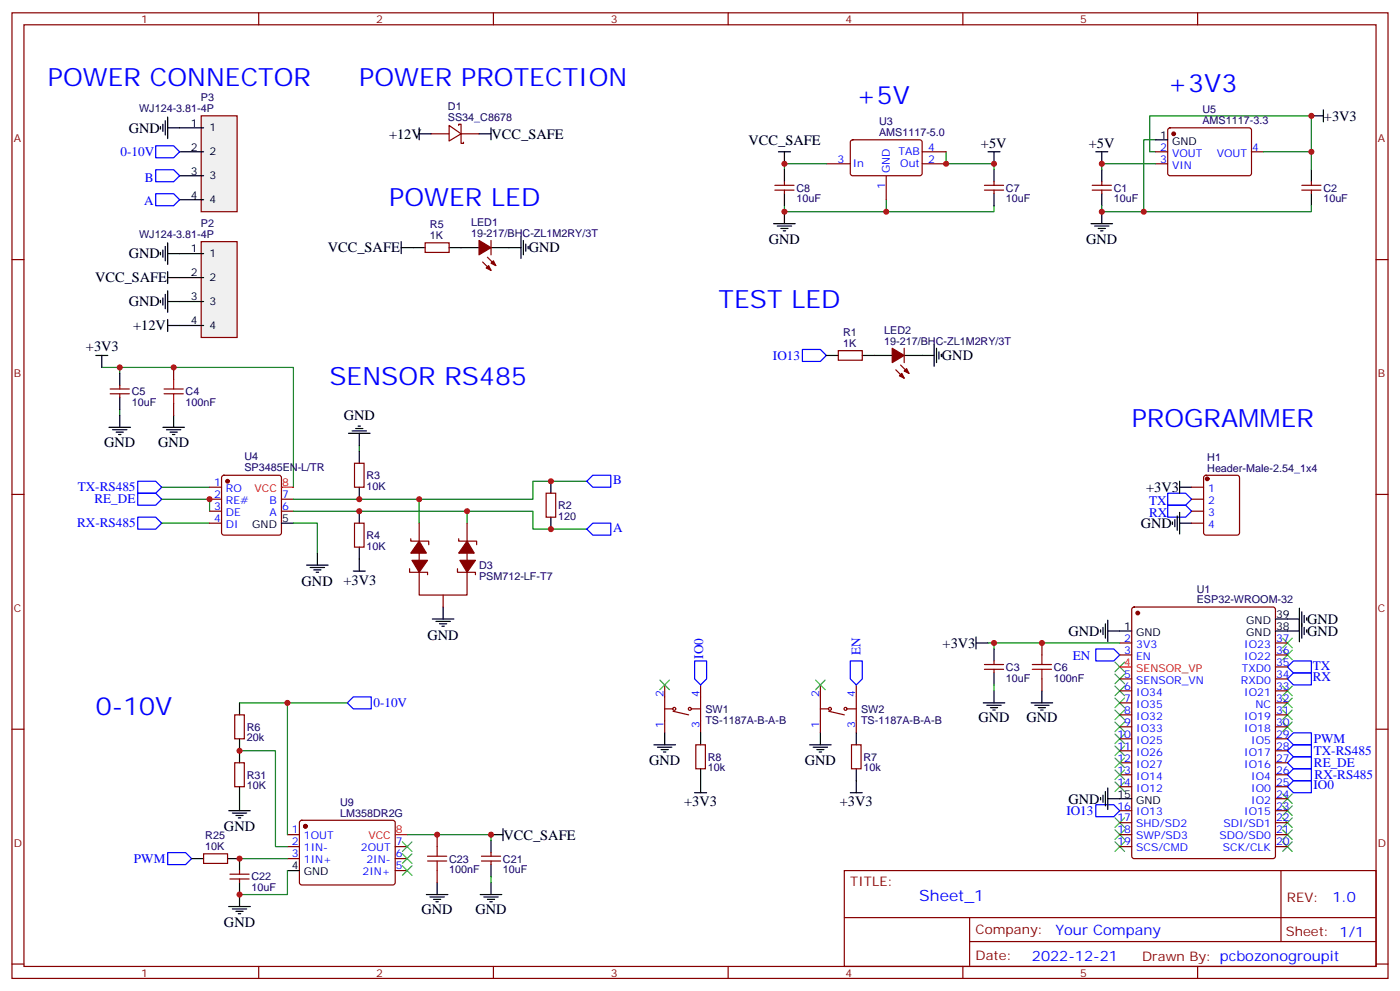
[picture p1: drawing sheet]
<svg xmlns="http://www.w3.org/2000/svg" width="412mm" height="292mm" viewBox="0 0 412 292" stroke-linecap="round" stroke-linejoin="round" font-family="sans-serif">
<g fill="none" stroke="#870000" stroke-width=".35">
<path d="M3.5 3.8h405.4v284.3h-405.4zM7.1 7.3h398.2v277.3h-398.2zM76.2 3.8v3.5M145.3 3.8v3.5M214.5 3.8v3.5M283.6 3.8v3.5M352.8 3.8v3.5M127 39.4h5.3M132.3 36.9l3.5 2.5-3.5 2.1zM135.1 36.9v-.3h.7v2.8M135.8 39.4v2.8h.7v-.3M135.8 39.4h5.3"/>
<path d="M344.2 37.8l.5-.2 23.5 .1 .5 .6-.1 13-.7 .5-23.5-.1-.4-.7v-12.7zM228.2 56h5.7M228.2 54.6h5.7M231.1 53.5v1.1M231.1 56v1M243.4 48.2h7.1M250.7 41.4l.5-.2h20l.4 .7v9.4l-.7 .5-20-.1-.4-.7v-9.1zM261.1 51.8v7M271.6 44.7h7.1M271.6 48.2h7.1M290 56h5.6M290 54.6h5.6"/>
<path d="M292.8 53.5v1.1M292.8 56v1M321.7 56h5.7M321.7 54.6h5.7M324.6 53.5v1.1M324.6 56v1M340.4 44.7h3.6M340.4 48.2h3.6M368.7 44.7h3.5M383.5 56h5.6M383.5 54.6h5.6M386.3 53.5v1.1"/>
<path d="M386.3 56v1M3.5 76.4h3.6M125.2 71.5h7.1v2.8h-7.1zM142.2 77.2l2.4 2.4M143.6 75.7l2.4 2.5M144.6 70.8v4.2M405.3 76.4h3.6M32.5 116h5.6M32.5 114.5h5.6M35.3 113.5v1M35.3 116v1M51.2 108.2v3.5"/>
<path d="M51.2 118.8v3.5M246.9 103.3h7.1v2.8h-7.1zM263.9 108.9l2.4 2.5M265.3 107.5l2.5 2.5M266.3 102.6v4.2M104.4 136.4h2.8v7.1h-2.8zM3.5 145.6h3.6M61.7 143.5h3.6M61.7 147h3.6M61.7 150.5h3.6M61.7 154.1h3.6M65.5 140.2l.5-.3h16.2l.5 .3 .2 .5v16.2l-.2 .5-.5 .2h-16.2l-.5-.2-.2-.5v-16.2z"/>
<path d="M82.9 147h3.5M82.9 150.5h3.5M104.4 154.1h2.8v7h-2.8zM121 158.6v.7h5.3v1.1M123.5 154.1v5.2M135.1 158.6v.7h5.3v1.1M137.6 154.1v5.2M160.9 145.2h2.8v7.1h-2.8zM351 143.5h3.5M351 147h3.5M351 150.5h3.5M351 154.1h3.5"/>
<path d="M354.8 140.2l.4-.3h9.2l.7 .5v16.5l-.4 .6-9.5 .1-.6-.5-.1-16.4zM405.3 145.6h3.6M120.6 167.5v1h5.3v.7M123.5 168.5v6.7h14.1v-6.7M123.5 162.9v2.1M130.5 175.2v3.6M134.8 167.5v1h5.3v.7M137.6 162.9v2.1M333.6 179l.5-.2h40.9l.7 .4v72.9l-.5 .7h-41.1l-.7-.4v-72.9zM290 197.1h5.6M290 195.7h5.6M292.8 194.6v1.1"/>
<path d="M292.8 197.1v1.1M306.9 189.3v3.6M306.9 199.9v3.5M329.8 189.3h3.6M329.8 192.9h3.6M329.8 199.9h3.6M375.7 189.3h3.5M375.7 192.9h3.5M375.7 199.9h3.5M375.7 196.4h3.5M3.5 214.7h3.6M69.1 210.5h2.9v7.1h-2.9z"/>
<path d="M195.8 201.7v14.1M195.8 208.7h2.5M198.3 209.4l4.5 1.1M203.9 208.7h2.5M205 219.3h2.8v7.1h-2.8zM206.4 201.7v14.1M241.7 208.7h2.4M241.7 201.7v14.1M244.1 209.4l4.6 1.1M249.8 208.7h2.4M250.8 219.3h2.8v7.1h-2.8zM252.2 201.7v14.1"/>
<path d="M329.8 203.4h3.6M329.8 207h3.6M329.8 210.5h3.6M329.8 214h3.6M329.8 217.6h3.6M375.7 203.4h3.5M375.7 207h3.5M375.7 210.5h3.5M375.7 214h3.5M375.7 217.6h3.5M405.3 214.7h3.6M69.1 224.6h2.9v7.1h-2.9z"/>
<path d="M329.8 221.1h3.6M329.8 224.6h3.6M329.8 228.1h3.6M329.8 231.7h3.6M329.8 238.7h3.6M375.7 221.1h3.5M375.7 224.6h3.5M375.7 228.1h3.5M375.7 231.7h3.5M375.7 238.7h3.5M375.7 235.2h3.5M60 251.4h7v2.8h-7z"/>
<path d="M67.7 257.4h5.7M67.7 258.8h5.7M70.6 256.4v1M70.6 258.8v1.1M84.7 245.8h3.5M84.7 249.3h3.5M84.7 252.8h3.5M88.4 241.8l.5-.3 27.1 .1 .4 .7v17.9l-.7 .4-27.1-.1-.4-.6v-17.6zM116.4 249.3h3.5M116.4 252.8h3.5M116.4 256.4h3.5M128.8 245.8v3.5"/>
<path d="M128.8 256.4v3.5M141.8 253.5h5.7M141.8 252.1h5.7M144.6 251.1v1M144.6 253.5v1.1M248.7 256.4h156.6v28.2h-156.6zM329.8 242.3h3.6M329.8 245.8h3.6M329.8 249.3h3.6M375.7 242.3h3.5M375.7 245.8h3.5M375.7 249.3h3.5"/>
<path d="M377.3 256.4v20.9M248.7 270.2h156.5M285.6 277.3h119.6M285.6 270.2v14.1M3.5 283.9h3.6M76.2 284.6v3.5M145.3 284.6v3.5M214.5 284.6v3.5M283.6 284.6v3.5M352.8 284.6v3.5M405.3 283.9h3.6"/>
<circle cx="198.6" cy="208.7" r=".44"/>
<circle cx="203.2" cy="208.7" r=".44"/>
<circle cx="244.5" cy="208.7" r=".44"/>
<circle cx="249.1" cy="208.7" r=".44"/>
</g>
<g fill="none" stroke="#00f" stroke-width=".35">
<path d="M236.4 102.9h5.3l1.7 1.8-1.7 1.7h-5.3zM40.6 152.3h5.3l1.7 1.8-1.7 1.7h-5.3zM40.6 141.7h5.3l1.7 1.8-1.7 1.7h-5.3zM40.6 145.2h5.3l1.7 1.8-1.7 1.8h-5.3zM172.9 141.7l1.7-1.8h5.3v3.6h-5.3zM174.6 154.1h5.3v3.5h-5.3l-1.7-1.8zM344 145.2h5.2l1.8 1.8-1.8 1.8h-5.2zM344 148.8h5.2l1.8 1.7-1.8 1.8h-5.2zM204.6 194.6h3.5v5.3l-1.7 1.8-1.8-1.8zM250.5 194.6h3.5v5.3l-1.8 1.8-1.7-1.8zM322.8 191.1h5.3l1.7 1.8-1.7 1.7h-5.3zM379.2 199.9l1.8-1.7h5.3v3.5h-5.3z"/>
<path d="M379.2 196.4l1.8-1.8h5.3v3.6h-5.3zM102.3 207l1.8-1.8h5.3v3.5h-5.3zM379.2 217.6l1.8-1.8h5.3v3.5h-5.3zM381 219.3h5.3v3.5h-5.3l-1.8-1.7zM322.8 237h5.3l1.7 1.7-1.7 1.8h-5.3zM379.2 228.1l1.8-1.7h5.3v3.5h-5.3zM379.2 231.7l1.8-1.8h5.3v3.5h-5.3zM381 222.8h5.3v3.6h-5.3l-1.8-1.8zM49.4 251.1h5.3l1.7 1.7-1.7 1.8h-5.3z"/>
</g>
<g fill="none" stroke="#3c3" stroke-width=".35">
<path d="M328.4 198.5l2.9 2.8M328.4 195l2.9 2.8M331.3 198.5l-2.9 2.8M331.3 195l-2.9 2.8M377.8 187.9l2.8 2.8M377.8 191.5l2.8 2.8M380.6 187.9l-2.8 2.8M380.6 191.5l-2.8 2.8M194.4 200.3l2.8 2.8M197.2 200.3l-2.8 2.8M240.2 200.3l2.9 2.8M243.1 200.3l-2.9 2.8"/>
<path d="M328.4 219.7l2.9 2.8M328.4 216.1l2.9 2.9M328.4 212.6l2.9 2.8M328.4 209.1l2.9 2.8M328.4 205.6l2.9 2.8M328.4 202l2.9 2.9M331.3 219.7l-2.9 2.8M331.3 216.1l-2.9 2.9M331.3 212.6l-2.9 2.8M331.3 209.1l-2.9 2.8M331.3 205.6l-2.9 2.8M331.3 202l-2.9 2.9"/>
<path d="M377.8 202l2.8 2.9M377.8 205.6l2.8 2.8M377.8 209.1l2.8 2.8M377.8 212.6l2.8 2.8M380.6 202l-2.8 2.9M380.6 205.6l-2.8 2.8M380.6 209.1l-2.8 2.8M380.6 212.6l-2.8 2.8M328.4 230.3l2.9 2.8M331.3 230.3l-2.9 2.8M377.8 233.8l2.8 2.8M377.8 237.3l2.8 2.8"/>
<path d="M380.6 233.8l-2.8 2.8M380.6 237.3l-2.8 2.8M118.5 247.9l2.9 2.8M118.5 251.4l2.9 2.8M118.5 255l2.9 2.8M121.4 247.9l-2.9 2.8M121.4 251.4l-2.9 2.8M121.4 255l-2.9 2.8M328.4 247.9l2.9 2.8M328.4 244.4l2.9 2.8M328.4 240.8l2.9 2.9M331.3 247.9l-2.9 2.8"/>
<path d="M331.3 244.4l-2.9 2.8M331.3 240.8l-2.9 2.9M377.8 240.8l2.8 2.9M377.8 244.4l2.8 2.8M377.8 247.9l2.8 2.8M380.6 240.8l-2.8 2.9M380.6 244.4l-2.8 2.8M380.6 247.9l-2.8 2.8"/>
</g>
<g fill="none" stroke="#008700" stroke-width=".35">
<path d="M243.4 48.2h-12.3v1.8M261.1 58.8v3.5M278.7 44.7v3.5h14.1v1.8M340.4 44.7h-1.7v-10.6h47.6v10.6M340.4 41.2h-3.5v21.1M340.4 48.2h-15.8v1.8M372.2 44.7h14.1v5.3M231.1 60.6v1.7h61.7v-1.7M324.6 60.6v1.7h61.7v-1.7M30 108.2h56.4v35.3M35.3 108.2v1.8M35.3 120.5v1.8"/>
<path d="M105.8 131.1v1.8M47.6 147h14.1v3.5M47.6 154.1h14.1M47.6 143.5h14.1M86.4 150.5h70.6v5.3h15.9M86.4 154.1h7.1v8.8M123.5 147v7.1M137.6 150.5v3.6M172.9 141.7h-15.9v5.3h-70.6M291 189.3h38.8M292.8 189.3v1.8M70.6 207h14.1v38.8"/>
<path d="M84.7 207h17.6M292.8 201.7v1.7M70.6 221.1h10.5v28.2h3.6M70.6 252.8h14.1M84.7 256.4v7h-14.1M119.9 245.8h24.7v1.7M144.6 258.1v1.8"/>
</g>
<g fill="none" stroke="#000" stroke-width=".35">
<path d="M123.5 39.4h3.5M123.5 37.6v3.6M141.1 39.4h3.5M144.6 37.6v3.6M386.3 34.1h3.5M389.8 32.3v3.6M229.3 44.7h3.5M231.1 44.7v3.5M231.1 50v3.5M231.1 57v3.6M291 44.7h3.6M292.8 44.7v3.5"/>
<path d="M292.8 50v3.5M292.8 57v3.6M322.8 44.7h3.5M324.6 44.7v3.5M324.6 50v3.5M324.6 57v3.6M340.4 41.2h3.6M386.3 50v3.5M386.3 57v3.6M118.2 72.9h7M118.2 71.2v3.5M132.3 72.9h8.8"/>
<path d="M144.6 72.9h8.9M153.5 69.7v6.4M154.2 70.8v4.2M154.9 71.9v2.1M155.6 72.6v.7M227.9 65.9h6.3M229 66.6h4.2M230 67.3h2.1M230.7 68h.7M231.1 62.3v3.6M321.4 65.9h6.3M322.4 66.6h4.3"/>
<path d="M323.5 67.3h2.1M324.2 68h.7M324.6 62.3v3.6M28.2 104.7h3.5M30 104.7v3.5M35.3 110v3.5M35.3 117v3.5M243.4 104.7h3.5M254 104.7h8.8M266.3 104.7h8.9M275.2 101.5v6.3M275.9 102.6v4.2"/>
<path d="M276.6 103.6v2.1M277.3 104.3v.7M32.1 125.8h6.4M33.2 126.5h4.2M34.2 127.2h2.1M34.9 128h.7M35.3 122.3v3.5M48 125.8h6.3M49 126.5h4.3M50.1 127.2h2.1M50.8 128h.7M51.2 122.3v3.5"/>
<path d="M102.7 127.6h6.3M103.7 126.9h4.2M104.8 126.2h2.1M105.5 125.5h.7M105.8 127.6v3.5M105.8 132.9v3.5M82.9 154.1h3.5M105.8 143.5v3.5M105.8 150.5v3.6M162.3 141.7v3.5M162.3 152.3v3.5M345.4 153.7v.7"/>
<path d="M346.1 153v2.1M346.8 151.9v4.3M347.5 154.1h3.5M347.5 141.7v3.5M347.5 150.9v6.3M347.5 143.5h3.5M90.3 166.4h6.4M91.4 167.1h4.2M92.4 167.8h2.1M93.1 168.5h.7M93.5 162.9v3.5M104.1 168.2h3.5"/>
<path d="M105.8 161.1v7.1M130.5 178.8v3.5M382.8 179.1v9.9M127.4 182.3h6.3M128.4 183h4.2M129.5 183.7h2.1M130.2 184.4h.7M287.5 189.3h3.5M287.5 187.6v3.5M292.8 191.1v3.5M292.8 198.2v3.5M324.2 185.5v.7"/>
<path d="M324.9 184.7v2.2M325.6 183.7v4.2M326.3 182.6v6.4M326.3 185.8h7.1M375.7 185.8h7.1M375.7 182.3h7.1M383.5 180.2v7.7M384.2 181.2v2.1M384.2 184.7v2.2M384.9 181.9v.7M384.9 185.5v.7M70.6 207v3.5"/>
<path d="M70.6 217.6v7M192.6 219.3h6.4M195.8 215.8v3.5M206.4 215.8v3.5M238.5 219.3h6.3M241.7 215.8v3.5M252.2 215.8v3.5M289.6 207h6.4M290.7 207.7h4.2M291.7 208.4h2.2M292.5 209.1h.7M292.8 203.4v3.6"/>
<path d="M303.7 207h6.4M304.8 207.7h4.2M305.9 208.4h2.1M306.6 209.1h.7M306.9 203.4v3.6M67.4 238.7h6.3M68.4 239.4h4.3M70.6 231.7v7M193.7 220h4.2M194.7 220.7h2.1M195.4 221.4h.7M204.6 233.4h3.5"/>
<path d="M206.4 226.4v7M239.5 220h4.3M240.6 220.7h2.1M241.3 221.4h.7M250.5 233.4h3.5M252.2 226.4v7M324.2 234.8v.7M324.9 234.1v2.2M325.6 233.1v4.2M326.3 235.2h7.1M326.3 232v6.4M56.4 252.8h3.6"/>
<path d="M67 252.8h3.6v3.6M69.5 240.1h2.1M70.2 240.8h.7M70.6 259.9v7M84.7 256.4h3.5M128.8 259.9v3.5M144.6 247.5v3.6M144.6 254.6v3.5M144.6 259.9v3.5M144.6 245.8h3.6M148.2 244v3.5M67.4 266.9h6.3"/>
<path d="M68.4 267.7h4.3M69.5 268.4h2.1M70.2 269.1h.7M125.6 263.4h6.3M126.6 264.1h4.3M127.7 264.8h2.1M128.4 265.5h.7M141.5 263.4h6.3M142.5 264.1h4.3M143.6 264.8h2.1M144.3 265.5h.7"/>
</g>
<path d="M48.3 116h5.7M48.3 114.5h5.7M51.2 111.7v2.8M51.2 116v2.8M304.1 197.1h5.6M304.1 195.7h5.6M306.9 192.9v2.8M306.9 197.1v2.8M125.9 253.5h5.7M125.9 252.1h5.7M128.8 249.3v2.8M128.8 253.5v2.9" fill="none" stroke="#a10000" stroke-width=".35"/>
<g fill="#870000" stroke="#870000" stroke-width=".35">
<path d="M141.1 70.8l3.5 2.1-3.5 2.1z"/>
<path d="M145.3 76.8l.7 1.4-1.4-.7z"/>
<path d="M143.2 78.9l.7-.7 .7 1.4z"/>
<path d="M135.5 165h4.6l-2.5 3.5z"/>
<path d="M137.6 159.3l2.1 3.6h-4.6z"/>
<path d="M121.4 165h4.5l-2.4 3.5z"/>
<path d="M123.5 159.3l2.1 3.6h-4.6z"/>
<path d="M262.8 102.6l3.5 2.1-3.5 2.1z"/>
<path d="M266.3 109.3l.8-.8 .7 1.5z"/>
<path d="M264.9 110.7l.7-.7 .7 1.4z"/>
<circle cx="335.1" cy="180.5" r=".53"/>
<circle cx="345.7" cy="39.4" r=".53"/>
<circle cx="67" cy="141.7" r=".53"/>
<circle cx="90" cy="243.3" r=".53"/>
<circle cx="355.6" cy="141" r=".53"/>
</g>
<path d="M82.9 143.5h3.5M329.8 196.4h3.6M116.4 245.8h3.5" fill="none" stroke="#f00" stroke-width=".35"/>
<path d="M59.3 34.1h10.5v28.2h-10.5z" fill="#f0f0f0" stroke="#870000" stroke-width=".35"/>
<path d="M52.9 37.6h7.1M52.9 44.7h7.1M52.9 51.8h7.1M52.9 58.8h7.1" fill="none" stroke="#000" stroke-width=".35"/>
<path d="M59.3 71.2h10.5v28.2h-10.5z" fill="#f0f0f0" stroke="#870000" stroke-width=".35"/>
<g fill="none" stroke="#000" stroke-width=".35">
<path d="M47.3 37.3v.7M48 36.6v2.1M48.7 35.5v4.3M49.4 34.5v6.3M49.4 37.6h3.5M47.3 74.3v.7M48 73.6v2.1M48.7 72.6v4.2M49.4 74.7h10.6M49.4 71.5v6.4M49.4 80v3.5M47.3 88.4v.7"/>
<path d="M48 87.7v2.2M48.7 86.7v4.2M49.4 81.7h10.6M49.4 88.8h10.6M49.4 95.8h10.6M49.4 85.6v6.4M49.4 94.1v3.5"/>
</g>
<path d="M45.9 57h5.3l1.7 1.8-1.7 1.8h-5.3zM45.9 42.9h5.3l1.7 1.8-1.7 1.8h-5.3zM45.9 50h5.3l1.7 1.8-1.7 1.7h-5.3z" fill="none" stroke="#00f" stroke-width=".35"/>
<path d="M328.4 223.2l2.9 2.8M328.4 226.7l2.9 2.9M331.3 223.2l-2.9 2.8M331.3 226.7l-2.9 2.9" fill="none" stroke="#3c3" stroke-width=".35"/>
<g fill="#c00">
<circle cx="292.8" cy="189.3" r=".88"/>
<circle cx="306.9" cy="189.3" r=".88"/>
<circle cx="386.3" cy="34.1" r=".88"/>
<circle cx="386.3" cy="44.7" r=".88"/>
<circle cx="336.9" cy="62.3" r=".88"/>
<circle cx="324.6" cy="48.2" r=".88"/>
<circle cx="324.6" cy="62.3" r=".88"/>
<circle cx="231.1" cy="62.3" r=".88"/>
<circle cx="261.1" cy="62.3" r=".88"/>
<circle cx="231.1" cy="48.2" r=".88"/>
<circle cx="278.7" cy="48.2" r=".88"/>
<circle cx="292.8" cy="48.2" r=".88"/>
<circle cx="144.6" cy="245.8" r=".88"/>
<circle cx="51.2" cy="108.2" r=".88"/>
<circle cx="35.3" cy="108.2" r=".88"/>
<circle cx="70.6" cy="221.1" r=".88"/>
<circle cx="70.6" cy="252.8" r=".88"/>
<circle cx="70.6" cy="263.4" r=".88"/>
<circle cx="84.7" cy="207" r=".88"/>
<circle cx="128.8" cy="245.8" r=".88"/>
<circle cx="105.8" cy="147" r=".88"/>
<circle cx="162.3" cy="141.7" r=".88"/>
<circle cx="123.5" cy="147" r=".88"/>
<circle cx="105.8" cy="150.5" r=".88"/>
<circle cx="162.3" cy="155.8" r=".88"/>
<circle cx="137.6" cy="150.5" r=".88"/>
<circle cx="61.7" cy="147" r=".88"/>
</g>
<g font-size="7.4" fill="#00f">
<text x="14.1" y="25.3">POWER CONNECTOR</text>
<text x="105.8" y="25.3">POWER PROTECTION</text>
<text x="344" y="27.1">+3V3</text>
<text x="252.2" y="30.6">+5V</text>
<text x="114.7" y="60.6">POWER LED</text>
<text x="211.7" y="90.6">TEST LED</text>
<text x="97" y="113.5">SENSOR RS485</text>
<text x="333.4" y="125.8">PROGRAMMER</text>
<text x="28.2" y="210.5">0-10V</text>
</g>
<text font-size="4.6" fill="#00f" x="270.8" y="265.4">Sheet_1</text>
<g font-size="4.2">
<text x="390" y="35.5">+3V3</text>
<text x="37.9" y="39">GND</text>
<text x="114.6" y="40.8">+12V</text>
<text x="144.8" y="40.8">VCC_SAFE</text>
<text x="220.5" y="42.6">VCC_SAFE</text>
<text x="289" y="43.6">+5V</text>
<text x="320.7" y="43.6">+5V</text>
<text x="226.5" y="71.9">GND</text>
<text x="320" y="71.9">GND</text>
<text x="37.9" y="76.1">GND</text>
<text x="96.6" y="74.3">VCC_SAFE</text>
<text x="155.8" y="74.3">GND</text>
<text x="28" y="83.2">VCC_SAFE</text>
<text x="37.9" y="90.2">GND</text>
<text x="39.2" y="97.3">+12V</text>
<text x="25.3" y="103.4">+3V3</text>
<text x="277.5" y="106.1">GND</text>
<text x="101.2" y="123.7">GND</text>
<text x="30.7" y="131.5">GND</text>
<text x="46.6" y="131.5">GND</text>
<text x="337.6" y="144.9">+3V3</text>
<text x="336" y="155.5">GND</text>
<text x="88.8" y="172.6">GND</text>
<text x="101.2" y="172.2">+3V3</text>
<text x="385.1" y="183.7">GND</text>
<text x="125.9" y="188.5">GND</text>
<text x="277.7" y="190.8">+3V3</text>
<text x="314.7" y="187.2">GND</text>
<text x="385.1" y="187.2">GND</text>
<text x="288.2" y="212.6">GND</text>
<text x="302.3" y="212.6">GND</text>
<text x="191.2" y="225.4">GND</text>
<text x="237.1" y="225.4">GND</text>
<text x="201.5" y="237.4">+3V3</text>
<text x="247.4" y="237.4">+3V3</text>
<text x="314.7" y="236.6">GND</text>
<text x="66" y="244.8">GND</text>
<text x="148.3" y="247.2">VCC_SAFE</text>
<text x="124.2" y="269.1">GND</text>
<text x="140.1" y="269.1">GND</text>
<text x="66" y="273">GND</text>
</g>
<g font-size="4.2" fill="#00f">
<text x="392.5" y="265.6">1.0</text>
<text x="310.9" y="275.2">Your Company</text>
<text x="304" y="283">2022-12-21</text>
</g>
<g font-size="3.9" fill="#00f">
<text x="35.5" y="45.9">0-10V</text>
<text x="42.6" y="53.5">B</text>
<text x="42.5" y="60.5">A</text>
<text x="227.7" y="105.9">IO13</text>
<text x="180.7" y="142.5">B</text>
<text x="22.9" y="144.7">TX-RS485</text>
<text x="27.8" y="148.2">RE_DE</text>
<text x="338.5" y="148.8">TX</text>
<text x="22.7" y="155.3">RX-RS485</text>
<text x="338.5" y="152.3">RX</text>
<text x="180.7" y="156.6">A</text>
<text x="207.1" y="194" transform="rotate(-90 207.1 194)">IO0</text>
<text x="253.5" y="192.9" transform="rotate(-90 253.5 192.9)">EN</text>
<text x="316" y="194.2">EN</text>
<text x="386.7" y="197.1">TX</text>
<text x="386.7" y="200.7">RX</text>
<text x="110" y="208.3">0-10V</text>
<text x="387" y="218.8">PWM</text>
<text x="387" y="222.4">TX-RS485</text>
<text x="387" y="225.9">RE_DE</text>
<text x="386.9" y="232.4">IO0</text>
<text x="387.2" y="229.5">RX-RS485</text>
<text x="314.1" y="240">IO13</text>
<text x="39.4" y="254.1">PWM</text>
</g>
<g font-size="3.9" fill="#800">
<text x="250.5" y="260.9">TITLE:</text>
<text x="379.1" y="265.6">REV:</text>
<text x="287.4" y="275.1">Company:</text>
<text x="378.7" y="275.8">Sheet: 1/1</text>
<text x="287.4" y="282.8">Date:</text>
<text x="336.4" y="282.9">Drawn By: pcbozonogroupit</text>
</g>
<g font-size="3.2" fill="#800">
<text x="41.6" y="6.8">1</text>
<text x="110.8" y="6.8">2</text>
<text x="179.9" y="6.8">3</text>
<text x="249.1" y="6.8">4</text>
<text x="318.2" y="6.8">5</text>
<text x="4.1" y="41.9">A</text>
<text x="405.9" y="41.9">A</text>
<text x="4.1" y="111">B</text>
<text x="405.9" y="111">B</text>
<text x="4.1" y="180.2">C</text>
<text x="405.9" y="180.2">C</text>
<text x="4.1" y="249.3">D</text>
<text x="405.9" y="249.3">D</text>
<text x="41.6" y="287.6">1</text>
<text x="110.8" y="287.6">2</text>
<text x="179.9" y="287.6">3</text>
<text x="249.1" y="287.6">4</text>
<text x="318.2" y="287.6">5</text>
</g>
<g font-size="3.2" fill="#000080">
<text x="59.2" y="29.9">P3</text>
<text x="41" y="33.1">WJ124-3.81-4P</text>
<text x="132" y="35.5">SS34_C8678</text>
<text x="132" y="32.3">D1</text>
<text x="354.2" y="33.4">U5</text>
<text x="258.9" y="40">AMS1117-5.0</text>
<text x="258.9" y="36.8">U3</text>
<text x="354.2" y="36.5">AMS1117-3.3</text>
<text x="234.6" y="59.6">10uF</text>
<text x="234.6" y="56.4">C8</text>
<text x="296.3" y="59.6">10uF</text>
<text x="296.3" y="56.4">C7</text>
<text x="328.1" y="59.6">10uF</text>
<text x="328.1" y="56.4">C1</text>
<text x="389.8" y="59.6">10uF</text>
<text x="389.8" y="56.4">C2</text>
<text x="41" y="70.1">WJ124-3.81-4P</text>
<text x="59.2" y="66.9">P2</text>
<text x="126.7" y="70.4">1K</text>
<text x="126.7" y="67.2">R5</text>
<text x="138.8" y="69.7">19-217/BHC-ZL1M2RY/3T</text>
<text x="138.8" y="66.5">LED1</text>
<text x="248.4" y="99">R1</text>
<text x="260.5" y="101.5">19-217/BHC-ZL1M2RY/3T</text>
<text x="260.5" y="98.3">LED2</text>
<text x="248.4" y="102.2">1K</text>
<text x="38.8" y="119.6">10uF</text>
<text x="38.8" y="116.4">C5</text>
<text x="54.7" y="119.6">100nF</text>
<text x="54.7" y="116.4">C4</text>
<text x="72" y="135.6">U4</text>
<text x="355.6" y="135.7">H1</text>
<text x="72" y="138.8">SP3485EN-L/TR</text>
<text x="107.9" y="141.1">R3</text>
<text x="355.6" y="138.9">Header-Male-2.54_1x4</text>
<text x="107.9" y="144.3">10K</text>
<text x="164.4" y="149.9">R2</text>
<text x="164.4" y="153.1">120</text>
<text x="107.9" y="161.9">10K</text>
<text x="107.9" y="158.7">R4</text>
<text x="141.1" y="167.5">D3</text>
<text x="141.1" y="170.8">PSM712-LF-T7</text>
<text x="352.5" y="177.6">ESP32-WROOM-32</text>
<text x="352.5" y="174.6">U1</text>
<text x="296.3" y="197.5">C3</text>
<text x="310.4" y="197.5">C6</text>
<text x="296.3" y="200.7">10uF</text>
<text x="310.4" y="200.7">100nF</text>
<text x="207.8" y="209.9">SW1</text>
<text x="253.6" y="209.9">SW2</text>
<text x="72.7" y="215.2">R6</text>
<text x="207.8" y="213.1">TS-1187A-B-A-B</text>
<text x="253.6" y="213.1">TS-1187A-B-A-B</text>
<text x="72.7" y="218.3">20k</text>
<text x="208.5" y="227.2">10k</text>
<text x="208.5" y="224">R8</text>
<text x="254.4" y="227.2">10k</text>
<text x="254.4" y="224">R7</text>
<text x="72.7" y="232.4">10K</text>
<text x="72.7" y="229.3">R31</text>
<text x="100.2" y="237.3">U9</text>
<text x="100.2" y="240.5">LM358DR2G</text>
<text x="60.5" y="250.4">10K</text>
<text x="60.5" y="247.1">R25</text>
<text x="132.3" y="257.2">100nF</text>
<text x="132.3" y="254">C23</text>
<text x="148.2" y="257.2">10uF</text>
<text x="148.2" y="254">C21</text>
<text x="74.1" y="262.5">10uF</text>
<text x="74.1" y="259.3">C22</text>
</g>
<g font-size="3.2">
<text x="56.2" y="37.3">1</text>
<text x="61.7" y="38.7">1</text>
<text x="341.8" y="40.8">1</text>
<text x="56.2" y="44.3">2</text>
<text x="61.7" y="45.8">2</text>
<text x="345.3" y="42.6">GND</text>
<text x="56.2" y="51.4">3</text>
<text x="61.7" y="52.8">3</text>
<text x="56.2" y="58.5">4</text>
<text x="61.7" y="59.9">4</text>
<text x="56.2" y="74.3">1</text>
<text x="61.7" y="75.7">1</text>
<text x="56.2" y="81.4">2</text>
<text x="61.7" y="82.8">2</text>
<text x="56.2" y="88.4">3</text>
<text x="61.7" y="89.9">3</text>
<text x="56.2" y="95.5">4</text>
<text x="61.7" y="96.9">4</text>
<text x="74.3" y="155.5">GND</text>
<text x="83.1" y="153.7">5</text>
<text x="331.2" y="185.5">1</text>
<text x="367.1" y="183.7">GND</text>
<text x="375.9" y="185.5">38</text>
<text x="375.9" y="181.9">39</text>
<text x="334.7" y="187.2">GND</text>
<text x="367.1" y="187.2">GND</text>
<text x="329.2" y="234.8">15</text>
<text x="334.7" y="236.6">GND</text>
<text x="86" y="256">4</text>
<text x="89.5" y="257.8">GND</text>
</g>
<g font-size="3.2" fill="#00f">
<text x="246.7" y="47.9">3</text>
<text x="264.6" y="45.8">TAB</text>
<text x="273.4" y="47.9">2</text>
<text x="273.4" y="44.3">4</text>
<text x="341.8" y="44.3">2</text>
<text x="341.8" y="47.9">3</text>
<text x="345.3" y="46.1">VOUT</text>
<text x="358.4" y="46.1">VOUT</text>
<text x="368.8" y="44.3">4</text>
<text x="251.2" y="49.3">In</text>
<text x="262.1" y="51" transform="rotate(-90 262.1 51)">GND</text>
<text x="265.2" y="49.3">Out</text>
<text x="345.3" y="49.6">VIN</text>
<text x="260.7" y="55.5" transform="rotate(-90 260.7 55.5)">1</text>
<text x="63.1" y="143.1">1</text>
<text x="63.1" y="146.6">2</text>
<text x="66.6" y="144.9">RO</text>
<text x="66.6" y="148.4">RE#</text>
<text x="79.4" y="148.4">B</text>
<text x="83.1" y="146.6">7</text>
<text x="355.8" y="144.9">1</text>
<text x="355.8" y="148.4">2</text>
<text x="63.1" y="150.2">3</text>
<text x="63.1" y="153.7">4</text>
<text x="66.6" y="151.9">DE</text>
<text x="66.6" y="155.5">DI</text>
<text x="79.4" y="151.9">A</text>
<text x="83.1" y="150.2">6</text>
<text x="355.8" y="151.9">3</text>
<text x="355.8" y="155.5">4</text>
<text x="331.2" y="189">2</text>
<text x="334.7" y="190.7">3V3</text>
<text x="366.5" y="190.7">IO23</text>
<text x="375.9" y="189">37</text>
<text x="331.2" y="192.5">3</text>
<text x="334.7" y="194.3">EN</text>
<text x="365.8" y="197.8">TXD0</text>
<text x="366.5" y="194.3">IO22</text>
<text x="375.9" y="196">35</text>
<text x="375.9" y="192.5">36</text>
<text x="331.2" y="199.6">5</text>
<text x="331.2" y="203.1">6</text>
<text x="334.7" y="201.3">SENSOR_VN</text>
<text x="365.6" y="201.3">RXD0</text>
<text x="375.9" y="203.1">33</text>
<text x="375.9" y="199.6">34</text>
<text x="195.4" y="205.2" transform="rotate(-90 195.4 205.2)">2</text>
<text x="206" y="205.2" transform="rotate(-90 206 205.2)">4</text>
<text x="241.3" y="205.2" transform="rotate(-90 241.3 205.2)">2</text>
<text x="251.9" y="205.2" transform="rotate(-90 251.9 205.2)">4</text>
<text x="331.2" y="206.6">7</text>
<text x="334.7" y="204.9">IO34</text>
<text x="334.7" y="208.4">IO35</text>
<text x="366.5" y="204.9">IO21</text>
<text x="369.8" y="208.4">NC</text>
<text x="375.9" y="206.6">32</text>
<text x="195.4" y="214.3" transform="rotate(-90 195.4 214.3)">1</text>
<text x="206" y="214.3" transform="rotate(-90 206 214.3)">3</text>
<text x="241.3" y="214.3" transform="rotate(-90 241.3 214.3)">1</text>
<text x="251.9" y="214.3" transform="rotate(-90 251.9 214.3)">3</text>
<text x="331.2" y="210.1">8</text>
<text x="331.2" y="213.7">9</text>
<text x="334.7" y="211.9">IO32</text>
<text x="334.7" y="215.4">IO33</text>
<text x="366.5" y="215.4">IO18</text>
<text x="366.5" y="211.9">IO19</text>
<text x="375.9" y="213.7">30</text>
<text x="375.9" y="210.1">31</text>
<text x="329.2" y="217.2">10</text>
<text x="329.2" y="220.7">11</text>
<text x="334.7" y="219">IO25</text>
<text x="368.6" y="219">IO5</text>
<text x="375.9" y="220.7">28</text>
<text x="375.9" y="217.2">29</text>
<text x="329.2" y="224.3">12</text>
<text x="329.2" y="227.8">13</text>
<text x="334.7" y="222.5">IO26</text>
<text x="334.7" y="226">IO27</text>
<text x="366.5" y="226">IO16</text>
<text x="366.5" y="222.5">IO17</text>
<text x="375.9" y="227.8">26</text>
<text x="375.9" y="224.3">27</text>
<text x="329.2" y="231.3">14</text>
<text x="334.7" y="229.6">IO14</text>
<text x="334.7" y="233.1">IO12</text>
<text x="368.6" y="233.1">IO0</text>
<text x="368.6" y="229.6">IO4</text>
<text x="375.9" y="231.3">25</text>
<text x="329.2" y="238.4">16</text>
<text x="368.6" y="236.6">IO2</text>
<text x="375.9" y="238.4">23</text>
<text x="375.9" y="234.8">24</text>
<text x="86" y="245.4">1</text>
<text x="329.2" y="241.9">17</text>
<text x="329.2" y="245.4">18</text>
<text x="334.7" y="240.1">IO13</text>
<text x="334.7" y="243.7">SHD/SD2</text>
<text x="360.4" y="243.7">SDI/SD1</text>
<text x="366.5" y="240.1">IO15</text>
<text x="375.9" y="245.4">21</text>
<text x="375.9" y="241.9">22</text>
<text x="86" y="249">2</text>
<text x="89.5" y="247.2">1OUT</text>
<text x="89.5" y="250.7">1IN-</text>
<text x="106.3" y="250.7">2OUT</text>
<text x="116.6" y="249">7</text>
<text x="329.2" y="249">19</text>
<text x="334.7" y="247.2">SWP/SD3</text>
<text x="334.7" y="250.7">SCS/CMD</text>
<text x="359.2" y="247.2">SDO/SD0</text>
<text x="360.2" y="250.7">SCK/CLK</text>
<text x="375.9" y="249">20</text>
<text x="86" y="252.5">3</text>
<text x="89.5" y="254.2">1IN+</text>
<text x="106.8" y="257.8">2IN+</text>
<text x="107.9" y="254.2">2IN-</text>
<text x="116.6" y="256">5</text>
<text x="116.6" y="252.5">6</text>
</g>
<g font-size="3.2" fill="#f00">
<text x="83.1" y="143.1">8</text>
<text x="75" y="144.9">VCC</text>
<text x="331.2" y="196">4</text>
<text x="334.7" y="197.8">SENSOR_VP</text>
<text x="116.6" y="245.4">8</text>
<text x="108.5" y="247.2">VCC</text>
</g>
</svg>
